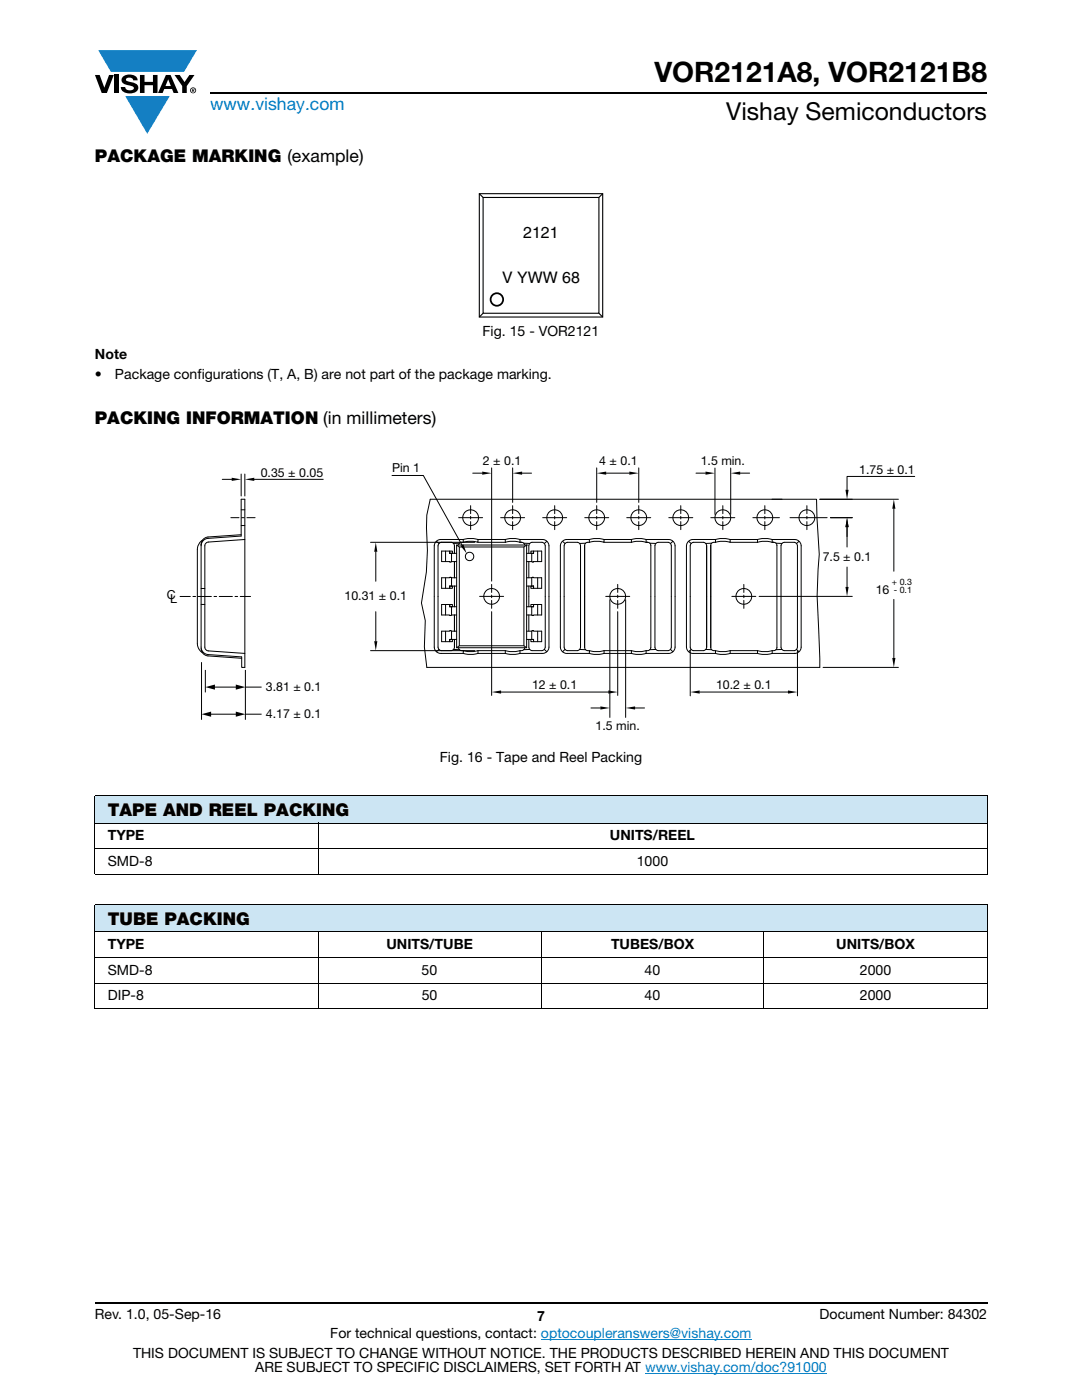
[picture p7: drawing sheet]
<svg xmlns="http://www.w3.org/2000/svg" width="216mm" height="279mm" viewBox="0 0 216 279" stroke-linecap="round" stroke-linejoin="round" font-family="sans-serif">
<g fill="#147fc3">
<path d="M19.6 10h19.7l-2.6 4.3h-1.1h-13.5z"/>
<path d="M25 19.2h8.9l-4.5 7.5z"/>
</g>
<g fill="#000">
<path d="M18.9 15h1l.9 2.5 1-2.5h.9l-1.4 3.6h-1zM22.9 15h.9v3.6h-.9zM24.6 15.3a2.1 2.1 0 0 1 2.8 .3l.1 .4h-.9a.79 .79 0 0 0-.7-.5 .79 .79 0 0 0-.8 .4l.3 .3 1 .2a1.08 1.08 0 0 1 1.2 1 1.08 1.08 0 0 1-1.1 1.2 1.73 1.73 0 0 1-2.4-1.2h.9a.96 .96 0 0 0 .8 .6 .96 .96 0 0 0 .9-.4 1.31 1.31 0 0 0-1.2-.6 1.03 1.03 0 0 1-1.1-.6 1.03 1.03 0 0 1 .2-1.1zM27.9 15h.9v1.3h1.7v-1.3h.9v3.6h-.9v-1.6h-1.7v1.6h-.9zM34.8 15h1.1l.9 1.4 1-1.4h1l-1.5 2.2v1.4h-.9v-1.4z"/>
<path d="M33.6 15.9l.5 1.3h-1.1zM33.1 15l-1.6 3.6h1l.3-.8h1.5l.3 .8h1l-1.6-3.6z"/>
<path d="M38.4 17.8h.2v.2h-.2zM38.3 17.7v.7h.1v-.3l.4 .3-.2-.3 .2-.2-.1-.2z"/>
<path d="M38.1 18a.46 .46 0 0 1 .9 0 .46 .46 0 0 1-.9 0zM37.9 18a.6 .6 0 0 0 1.2 0 .6 .6 0 0 0-1.2 0z"/>
</g>
<path d="M42 18.6h155M18.9 260h178.1" fill="none" stroke="#000" stroke-width=".36"/>
<path d="M107.9 267.3h42.1M128.7 274h36.3" fill="none" stroke="#007ec4" stroke-width=".2"/>
<g fill="#cce5f3">
<path d="M18.9 158.8h178.1v5.5h-178.1z"/>
<path d="M18.9 180.5h178.1v5.5h-178.1z"/>
</g>
<g fill="none" stroke="#000" stroke-width=".2">
<path d="M18.9 158.8h178.1M18.9 158.8v15.6M197 158.8v15.6M18.9 164.3h178.1M18.9 169.4h178.1M18.9 174.5h178.1M63.5 164.1v10.5M18.9 180.5h178.1M18.9 186h178.1M18.9 191.1h178.1M18.9 196.2h178.1M18.9 180.6v20.6"/>
<path d="M63.5 185.9v15.5M107.9 185.9v15.5M152.4 185.9v15.5M197 180.6v20.6M18.9 201.3h178.1"/>
</g>
<path d="M95.5 38.5h24.9v24.9h-24.9z" fill="#fff"/>
<path d="M95.6 38.7h24.7v24.6h-24.7zM96.4 39.4h23.1v23.1h-23.1z" fill="none" stroke="#000" stroke-width=".22"/>
<circle cx="99.1" cy="59.8" r="1.25" fill="#fff"/>
<circle cx="99.1" cy="59.8" r="1.25" fill="none" stroke="#000" stroke-width=".35"/>
<path d="M95.6 38.7l.8 .7M120.3 38.7l-.8 .7M96.4 62.5l-.8 .8M119.5 62.5l.8 .8" fill="none" stroke="#000" stroke-width=".22"/>
<path d="M33.3 90.8h149.3v55.4h-149.3z" fill="#fff"/>
<g fill="none" stroke="#000" stroke-width=".2">
<path d="M44.3 95.7h1.9M48.1 94.6v4.4M48.9 94.6v4.4M50.7 95.7h13.8M78.2 94.9h6.3l7.7 13.9M94.3 94.4h1.9M98.1 93.4v22.6M102.3 93.4v6.9M104.2 94.4h1.9M119.1 93.4v6.9M121 94.4h4.6M127.5 93.4v6.9"/>
<path d="M138.9 94.4h1.9M142.7 93.4v9.3M145.8 93.4v9.3M147.7 94.4h1.9M156.1 99.6h-70.3l-.6 3.2-.1 2.6 .2 4.4-.2 4.4-1 6.1 .8 3.6-.2 5.2 .5 4.1h78.4l-.6-14.3 .5-8.3-.6-11h-8.9M179.3 99.6h-15.7M182.5 95.1h-13.5v2.7M35.9 119h2.1M38.5 119h.5M39.5 119h2.7M40.1 117.4h.8M40.4 107.8l-.2 .2a2.25 2.25 0 0 0-.8 1.7v19a2.26 2.26 0 0 0 1 1.6"/>
<path d="M42.7 119h.5M43.7 119h2.7M46.1 103.3h1.6M46.9 119h.5M47.9 119h2.1M48.1 106.7l-6.8 .5a1.49 1.49 0 0 0-1.2 1.5v20.7a1.5 1.5 0 0 0 1.4 1.2l6.7 .5v2.1h.7v-33.6h-.8v7.4l-6.8 .5a1.49 1.49 0 0 0-1.2 1.4M48.1 101.7h.8M48.1 104.9h.8M48.2 103.3h.5M48.9 107.7l-7.3 .5a.73 .73 0 0 0-.7 .7v20.2a.74 .74 0 0 0 .7 .8l7.3 .5M49.3 103.3h1.6M73.9 108.2h20.8"/>
<path d="M75 110.1v5.9M87.1 108l.5 .5M88 108.2l-.4 .3-.2 .4v20.3l.2 .4 .4 .3M88.9 110v2.1M88.9 115.3v2.1M89.7 110h.6v.4h-.6zM89.7 117h.6v.4h-.6M89.7 110.4h1.4M89.7 117h1.4M89.7 117v.4M89.7 110.4v-.4h-1.6v2.1h1.6v.1l1.4-.1M90.1 108.2l.3 .1 .3 .4v1.7"/>
<path d="M90.1 110.4v1.7M90.1 115.3v1.7M90.7 112.1v3.2M90.7 117v4.1M91.1 115.3h-1.1v-.1l-1.9 .1v2.1h1.6v-.4M91.1 108.8h14v20.5h-14zM91.1 108.8l.6 .4v19.7M91.5 103.3h4.8M91.7 108.4l-1.2 .1M92.1 108.2h.3zM92.1 108.2l-.4 .2-.2 .4M92.4 107.7l1.7-.2 1.3 .2"/>
<path d="M92.4 107.7h-4.3a1.32 1.32 0 0 0-1.4 1.2v20.2a1.32 1.32 0 0 0 1.4 1.3h4.3l1.7 .2 1.3-.2M93.9 100.9v1.6M93.9 103v.6M93.9 104.1v1.6M95.4 107.7v.5l-1.3-.2-1.7 .2v-.5M95.4 107.7h5.4M95.4 108.2h5.4M95.7 119h4.8M98.1 116.6v1.6M98.1 118.8v.5M98.1 119.8v1.6M99.9 103.3h4.8"/>
<path d="M100.8 108.2l1.7-.2 1.3 .2M102.3 100.9v1.6M102.3 103v.6M102.3 104.1v1.6M103.8 107.7l-1.3-.2-1.3 .1-.4 .1v.5M103.8 108.2l.6 .1 .3 .5M103.8 107.7h4.3a1.32 1.32 0 0 1 1.4 1.2v20.3a1.31 1.31 0 0 1-1.4 1.2h-4.3M103.8 107.7v.5M104.5 108.4l1.2 .1M104.5 109.2v19.7M105.1 115.3h1.1v-.1l1.9 .1v2.1h-1.6v-.4M105.1 110.4h1.4"/>
<path d="M105.1 117h1.4M105.1 108.8h.1M105.1 108.8l-.6 .4h-12.8M105.5 112.1v3.2M105.5 117v4.1M105.9 110h.6v.4h-.6zM106.1 110.4v1.7M106.1 115.3v1.7M106.5 110.4v-.4h1.6v2.1h-1.6v.1l-1.4-.1M106.5 117h-.6v.4h.6M106.5 117v.4M107.3 110v2.1"/>
<path d="M107.3 115.3v2.1M108.3 103.3h4.8M108.8 108.9v20.3l-.1 .3-.5 .4h-2.1l-.3-.2-.3-.5v-1.6M108.8 108.9l-.2-.4-.4-.3-2.2 .1-.5 .4v1.7M109.1 108l-.5 .5M110.7 100.9v1.6M110.7 103v.6M110.7 104.1v1.6M112.3 108l.4 .5M112.8 108.5l.4-.3h2l.4 .3 .2 .4v20.3l-.2 .4-.4 .3h-2l-.4-.3-.2-.4v-20.3zM116.7 103.3h4.8M116.8 108.4l-1.1 .1"/>
<path d="M117.3 108.2h.3zM117.3 108.2l-.4 .1-.2 .6v20.3M117.6 107.7h-4.4a1.32 1.32 0 0 0-1.4 1.2v20.2a1.31 1.31 0 0 0 1.4 1.3h4.4l1.7 .2 1.2-.2M117.6 107.7l1.7-.2 1.2 .2M119.1 100.9v1.6M119.1 103v.6M119.1 104.1v1.6M120.5 107.7v.5l-1.2-.2-1.7 .2v-.5M120.5 108.2h5.5M120.5 107.7h5.5M120.9 119h4.8M121.7 119.7v23.5"/>
<path d="M123.3 118.8v.5M123.3 119.8v1.6M123.3 116.6v1.6M124.8 119.7v23.5M125.1 103.3h4.7M126 108.2l1.7-.2 1.2 .2M127.5 100.9v1.6M127.5 103v.6M127.5 104.1v1.6M128.9 108.2a.7 .7 0 0 1 1 .7v20.3a.71 .71 0 0 1-1 .7M128.9 107.7l-1.2-.2-1.3 .1-.4 .1v.5M128.9 107.7h4.4a1.32 1.32 0 0 1 1.4 1.2v20.3a1.31 1.31 0 0 1-1.4 1.2h-4.4"/>
<path d="M128.9 107.7v.5M129.7 108.4l1.2 .1M130.9 108.5l.4-.3h2l.5 .3 .2 .4v20.3l-.2 .4-.5 .3h-2l-.4-.3-.2-.4v-20.3zM133.4 103.3h4.8M134.3 108l-.5 .5M135.8 100.9v1.6M135.8 103v.6M135.8 104.1v1.6M137.4 108l.5 .5M137.9 108.5l.5-.3h2l.4 .3 .2 .4v20.3l-.2 .4-.4 .3h-2l-.5-.3-.2-.4v-20.3zM141.8 103.3h4.8M142 108.4l-1.2 .1"/>
<path d="M142.5 108.2h.3zM142.5 108.2l-.4 .2-.3 .5v20.3l.3 .5 .7 .2M142.8 107.7h-4.4a1.33 1.33 0 0 0-1.4 1.2v20.2a1.32 1.32 0 0 0 1.4 1.3h4.4l1.2 .2 1.7-.2M142.8 107.7l1.2-.2 1.7 .2M144.2 100.9v1.6M144.2 103v.6M144.2 104.1v1.6M145.7 107.7h5.4M145.7 108.2h5.4M145.7 107.7v.5l-1.7-.2-1.2 .2v-.5M146 119h4.8M148.4 116.6v1.6"/>
<path d="M148.4 118.8v.5M148.4 119.8v1.6M150.2 103.3h5.3M151.1 108.2l1.7-.2 1.3 .2M151.5 119h18.6M152.6 100.9v1.6M152.6 103v.6M152.6 104.1v1.6M154.1 108.2a.69 .69 0 0 1 .9 .7v20.3a.69 .69 0 0 1-.9 .7M154.1 107.7l-1.3-.2-1.2 .1-.5 .1v.5M154.1 107.7h4.4a1.33 1.33 0 0 1 1.4 1.2v20.3a1.31 1.31 0 0 1-1.4 1.2M154.1 107.7v.5"/>
<path d="M154.8 108.4l1.2 .1M156 108.5l.5-.3h2l.4 .3 .2 .4v20.3l-.2 .4-.4 .3h-2l-.5-.3-.2-.4v-20.3zM157.6 103.3h7.4M159.4 108l-.5 .5M161 100.9v1.6M161 103v.6M161 104.1v1.6M169 105.2v4M169 113.2v3.9M170.1 103.3h-4.4M178.4 101.5v12.5M178.4 119.6v11.7"/>
<path d="M40.1 129.4v.2a1.47 1.47 0 0 0 1.4 1.3l6.7 .5M40.1 120.6h.8M40.2 132.1v11.5M41 133.7v4.5M42.5 137.1h4.9M49 137.1h3.2M49 133.7v9.9M73.9 129.9h20.8M75 122.1v5.9M87.6 129.6l-.5 .5M88.9 120.6v2.1M88.9 126v2.1"/>
<path d="M89.7 120.7v.4M89.7 120.6h.6v.5h-.6M89.7 127.6h.6v.5h-.6zM89.7 121.1h1.4M89.7 127.6h1.4M89.7 121.1v-.5h-1.6v2.1h1.6v.1l1.4-.1M90.1 121.1v1.6M90.1 126v1.6M90.5 129.6l1.2 .1M90.7 127.6v1.7l-.2 .3-.4 .3M90.7 122.7v3.3M91.1 126h-1.1v-.1l-1.9 .1v2.1h1.6v-.5"/>
<path d="M91.1 129.3l.6-.4h12.8l.6 .4M91.5 129.3l.3 .5 .3 .1M95.4 129.9h5.4M95.4 130.4h5.4M95.4 129.9v.5M95.4 129.9l-1.3 .2-1.7-.2v.5M98.1 122.1v16.7M100 138.1h21.4M100.8 129.9l1.7 .2 1.3-.2M100.8 130.4l1.3 .2 1.7-.2M100.8 129.9v.5M103.8 129.9v.5"/>
<path d="M104.7 129.3a.7 .7 0 0 1-.9 .6M105.1 126h1.1v-.1l1.9 .1v2.1h-1.6v-.5M105.1 121.1h1.4M105.1 127.6h1.4M105.5 122.7v3.3M105.7 129.6l-1.2 .1M105.9 127.6h.6v.5h-.6zM106.1 121.1v1.6M106.1 126v1.6M106.5 121.1v-.5h1.6v2.1h-1.6v.1l-1.4-.1M106.5 120.6h-.6v.5h.6M106.5 120.7v.4"/>
<path d="M107.3 120.6v2.1M107.3 126v2.1M108.6 129.6l.5 .5M112.7 129.6l-.4 .5M115.7 129.6l1.1 .1M116.7 129.2l.2 .5 .7 .2M120.5 129.9h5.5M120.5 130.4h5.5M120.5 129.9l-1.2 .2-1.7-.2v.5M120.5 129.9v.5M123.3 122.1v16.7M126 129.9l1.7 .2 1.2-.2"/>
<path d="M126 130.4l1.7 .2 1.2-.2M126 129.9v.5M128.9 129.9v.5M130.9 129.6l-1.2 .1M133.8 129.6l.5 .5M137.7 129.8v9.1M137.9 129.6l-.5 .5M139.6 138.1h17.6M140.8 129.6l1.2 .1M145.7 129.9h5.4M145.7 130.4h5.4M145.7 129.9l-1.7 .2-1.2-.2v.5"/>
<path d="M145.7 129.9v.5M151.1 129.9l1.7 .2 1.3-.2M151.1 130.4l1.7 .2 1.3-.2M151.1 129.9v.5M154.1 130.4h4.6M154.1 129.9v.5M156 129.6l-1.2 .1M158.9 129.6l.5 .5M159.1 129.8v9.1M164.2 133.2h15.1M41.8 142.5h5.6M49 142.5h3.2"/>
<path d="M117.9 141.3h1.9M126.7 141.3h1.9"/>
<circle cx="93.7" cy="111.1" r=".84"/>
<circle cx="93.9" cy="103.3" r="1.57"/>
<circle cx="98.1" cy="119" r="1.57"/>
<circle cx="102.3" cy="103.3" r="1.57"/>
<circle cx="110.7" cy="103.3" r="1.57"/>
<circle cx="119.1" cy="103.3" r="1.57"/>
<circle cx="123.3" cy="119" r="1.58"/>
<circle cx="127.5" cy="103.3" r="1.57"/>
<circle cx="135.8" cy="103.3" r="1.57"/>
<circle cx="144.2" cy="103.3" r="1.57"/>
<circle cx="148.4" cy="119" r="1.57"/>
<circle cx="152.6" cy="103.3" r="1.57"/>
<circle cx="161" cy="103.3" r="1.57"/>
</g>
<g fill="#000">
<path d="M46.2 95.3l1.9 .4-1.9 .3zM48.9 95.7l1.8-.4v.7zM96.2 94.1l1.9 .3-1.9 .3zM102.3 94.4l1.9-.3v.6zM119.1 94.4l1.9-.3v.6zM125.6 94.1l1.9 .3-1.9 .3zM140.8 94.1l1.9 .3-1.9 .3zM145.8 94.4l1.9-.3v.6zM168.7 97.8h.6l-.3 1.8zM75 108.2l.3 1.9h-.6zM91.9 109l.6-.4 .6 1.8zM169 103.3l.3 1.9h-.6z"/>
<path d="M168.7 117.1h.6l-.3 1.9zM178.4 99.6l.3 1.9h-.7zM74.7 128h.6l-.3 1.9zM98.1 138.1l1.9-.3v.6zM121.4 137.8l1.9 .3-1.9 .3zM137.7 138.1l1.9-.3v.6zM157.2 137.8l1.9 .3-1.9 .3zM178 131.3h.7l-.3 1.9zM119.8 141l1.9 .3-1.9 .3zM124.8 141.3l1.9-.3v.6z"/>
</g>
<path d="M41 137.1l1.9-.5v1zM47.1 136.6l1.9 .5-1.9 .5zM40.2 142.5l1.9-.5v1zM47.1 142l1.9 .5-1.9 .5z" fill="#000"/>
<text font-size="5.6" x="130.6" y="16.4">VOR2121A8, VOR2121B8</text>
<text font-size="4.9" x="144.9" y="24">Vishay Semiconductors</text>
<text font-size="3.5" fill="#007ec4" x="42" y="21.9">www.vishay.com</text>
<g font-size="3.5">
<text x="18.9" y="32.3">PACKAGE MARKING (example)</text>
<text x="18.9" y="84.5">PACKING INFORMATION (in millimeters)</text>
<text x="21.5" y="162.9">TAPE AND REEL PACKING</text>
<text x="21.5" y="184.6">TUBE PACKING</text>
</g>
<g font-size="3.2">
<text x="104.4" y="47.5">2121</text>
<text x="100.2" y="56.4">V YWW 68</text>
</g>
<g font-size="2.8">
<text x="18.9" y="71.7">Note</text>
<text x="96.3" y="67.1">Fig. 15 - VOR2121</text>
<text x="18.9" y="75.6">•</text>
<text x="22.9" y="75.6">Package configurations (T, A, B) are not part of the package marking.</text>
<text x="87.8" y="152.2">Fig. 16 - Tape and Reel Packing</text>
<text x="21.5" y="167.7">TYPE</text>
<text x="121.7" y="167.7">UNITS/REEL</text>
<text x="21.5" y="172.8">SMD-8</text>
<text x="127.1" y="172.8">1000</text>
<text x="21.5" y="189.4">TYPE</text>
<text x="77.1" y="189.4">UNITS/TUBE</text>
<text x="121.9" y="189.4">TUBES/BOX</text>
<text x="166.9" y="189.4">UNITS/BOX</text>
<text x="21.5" y="194.6">SMD-8</text>
<text x="84.1" y="194.6">50</text>
<text x="128.6" y="194.6">40</text>
<text x="171.6" y="194.6">2000</text>
<text x="21.5" y="199.7">DIP-8</text>
<text x="84.1" y="199.7">50</text>
<text x="128.6" y="199.7">40</text>
<text x="171.6" y="199.7">2000</text>
<text x="18.9" y="263.3">Rev. 1.0, 05-Sep-16</text>
<text x="107.2" y="263.6">7</text>
<text x="163.6" y="263.3">Document Number: 84302</text>
<text x="65.9" y="267.1">For technical questions, contact: optocoupleranswers@vishay.com</text>
<text x="26.5" y="271">THIS DOCUMENT IS SUBJECT TO CHANGE WITHOUT NOTICE. THE PRODUCTS DESCRIBED HEREIN AND THIS DOCUMENT</text>
<text x="50.9" y="273.8">ARE SUBJECT TO SPECIFIC DISCLAIMERS, SET FORTH AT www.vishay.com/doc?91000</text>
</g>
<g font-size="2.5">
<text x="52" y="95.1">0.35 ± 0.05</text>
<text x="78.2" y="94.1">Pin 1</text>
<text x="96.4" y="92.9">2 ± 0.1</text>
<text x="119.6" y="92.9">4 ± 0.1</text>
<text x="139.8" y="92.9">1.5 min.</text>
<text x="171.4" y="94.5">1.75 ± 0.1</text>
<text x="164.2" y="111.9">7.5 ± 0.1</text>
<text x="33.3" y="119.6">C</text>
<text x="68.7" y="119.8">10.31 ± 0.1</text>
<text x="174.7" y="118.5">16</text>
<text x="33.9" y="120.3">L</text>
<text x="53" y="137.9">3.81 ± 0.1</text>
<text x="106.2" y="137.6">12 ± 0.1</text>
<text x="142.9" y="137.6">10.2 ± 0.1</text>
<text x="53" y="143.3">4.17 ± 0.1</text>
<text x="118.8" y="145.7">1.5 min.</text>
</g>
<g font-size="1.8">
<text x="178" y="116.7">+ 0.3</text>
<text x="178.3" y="118.3">- 0.1</text>
</g>
</svg>
